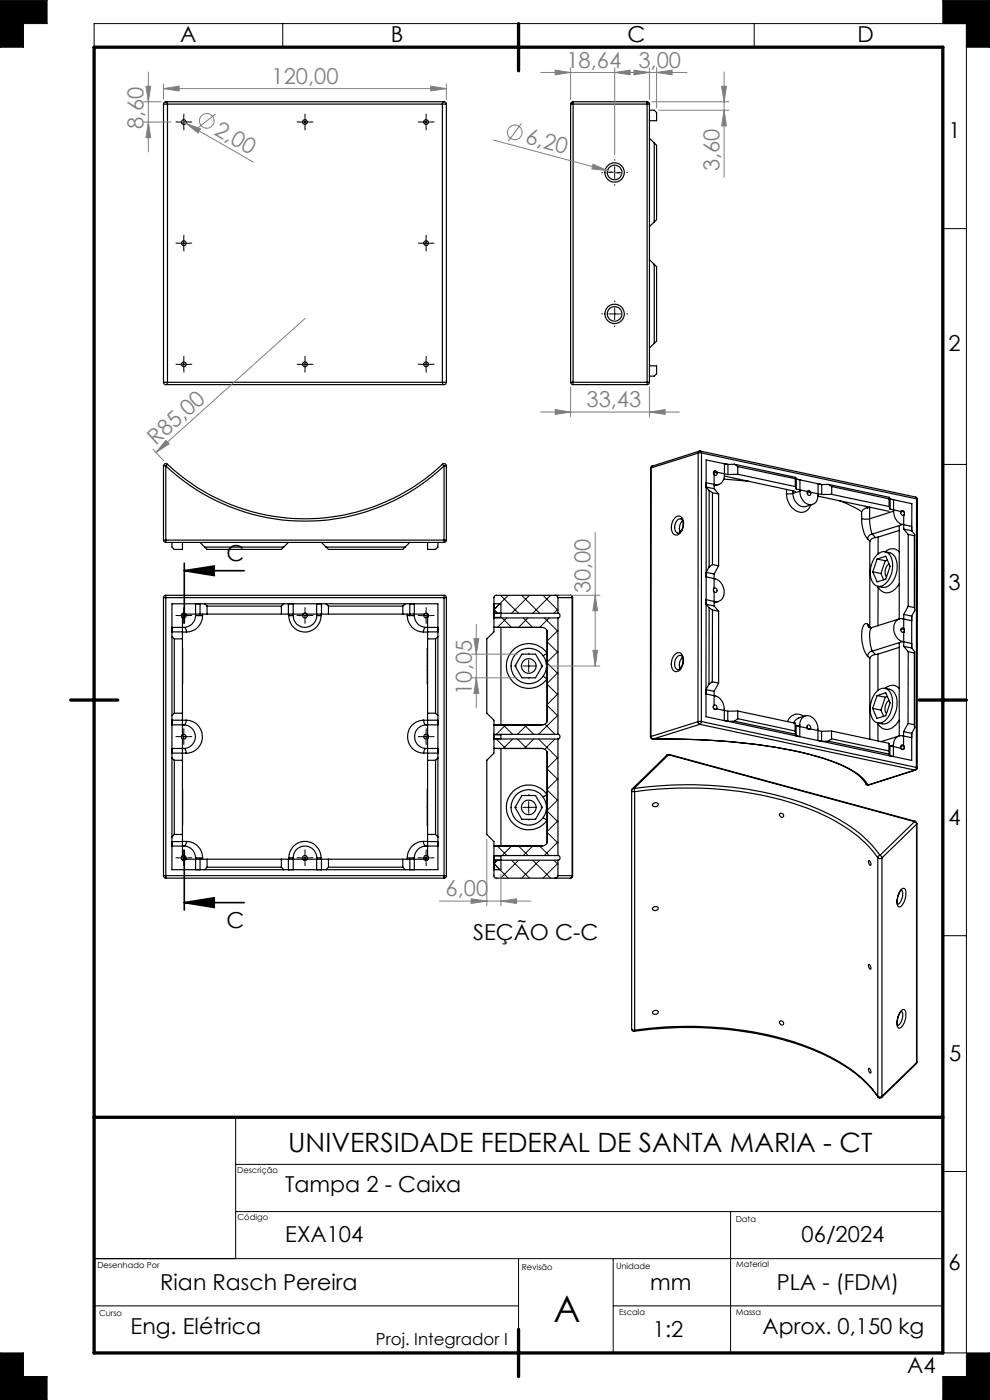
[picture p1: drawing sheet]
<svg xmlns="http://www.w3.org/2000/svg" width="210mm" height="297mm" viewBox="0 0 210 297" stroke-linecap="round" stroke-linejoin="round" font-family="sans-serif">
<g fill="none" stroke="#000" stroke-width=".21">
<path d="M0 0h10v5h-5v5h-5zM20 10v-5h185v287h-5v5h10v-10h-10M60 5v5M160 5v5M200 5v-5h10v10h-5M37.7 25.9h2.6M39 24.7v2.4M63.4 25.9h2.5M64.7 24.7v2.4M89.1 25.9h2.6M90.4 24.7v2.4M129.1 36.6h2.5"/>
<path d="M130.4 35.3v2.5M37.7 51.6h2.6M39 50.3v2.5M89.1 51.6h2.6M90.4 50.3v2.5M200 48.5h5M37.7 77.3h2.6M39 76.1v2.4M63.4 77.3h2.5M64.7 76.1v2.4M89.1 77.3h2.6M90.4 76.1v2.4"/>
<path d="M129.1 66.6h2.5M130.4 65.3v2.5M200 98.5h5M37.7 130.6h2.6M39 129.3v2.5M63.4 130.6h2.5M64.7 129.3v2.5M89.1 130.6h2.6M90.4 129.3v2.5M104.8 129.4l.7 .7M106 128.1l-1.2 1.3M106.2 126.3l3.8 3.8"/>
<path d="M106.5 131.1l2 2M107.5 131.1l-2 2M107.8 126.3l-3 3.1M110.7 126.3l3.8 3.8M111 131.1l2 2M112 131.1l-2 2M112.3 126.3l-3.8 3.8M115.2 126.3l3.2 3.2M115.5 131.1l2.9 2.8M116.1 136.2l2.3 2.2M116.5 131.1l-2 2M116.8 126.3l-3.8 3.8"/>
<path d="M118.4 129.2l-.9 .9M118.4 133.7l-2.3 2.3M118.4 138.2l-2.3 2.2M37.7 156.3h2.6M39 155v2.5M89.1 156.3h2.6M90.4 155v2.5M105.3 156.8l1.9 2M106.8 153.8l2 2M107.2 153.8l-1.9 2M108.8 156.8l-2 2M109.7 156.8l2.1 2"/>
<path d="M110.9 141.3h2.5M111.2 153.8l2 2M111.8 153.8l-2.1 2M112.1 140v2.6M113.2 156.8l-2 2M114.2 156.8l4.2 4.1M115.6 153.6l2.1 2.2M116.1 149.7l2.3 2.2M116.1 145.2l2.3 2.2M116.1 140.7l2.3 2.2M117.7 156.8l-2.1 2.2M118.4 142.7l-2.3 2.2"/>
<path d="M118.4 147.2l-2.3 2.2M118.4 151.7l-4.2 4.1M105.5 179.5l2 2M108.5 179.5l-2 2M110 179.5l2 2M110.9 171.3h2.5M112.1 170v2.5M113 179.5l-2 2M114.5 179.5l2 2M116.1 176.6l2.3 2.3M116.1 172.1l2.3 2.3M116.1 167.6l2.3 2.3"/>
<path d="M116.1 163.2l2.3 2.2M118.4 178.6l-2.9 2.9M118.4 160.7l-2.3 2.2M118.4 165.2l-2.3 2.2M118.4 169.6l-2.3 2.3M118.4 174.1l-2.3 2.3M37.7 182h2.6M39 180.7v2.5M63.4 182h2.5M64.7 180.7v2.5M89.1 182h2.6M90.4 180.7v2.5"/>
<path d="M104.8 183.2l1.2 1.3M104.8 183.2l3 3.1M105.5 182.5l-.7 .7M108.5 182.5l3.8 3.8M110 182.5l-3.8 3.8M113 182.5l3.8 3.8M114.5 182.5l-3.8 3.8M117.5 182.5l.9 .8M118.4 183.1l-3.2 3.2M200 198.5h5M50 237v30M50 257h150"/>
<path d="M50 247h150M155 257v30M200 248.5h5M20 277h90M20 267h180M110 267v20M130.1 277h69.9M130.1 267v20M0 287h5v5h5v5h-10z"/>
</g>
<path d="M20 10h180v277h-180zM110 5v10M15 148.5h10M195 148.5h10M20 237h180M110 282v10" fill="none" stroke="#000" stroke-width=".7"/>
<path d="M200 0v5h5v5h5v-10zM0 0v10h5v-5h5v-5zM0 287v10h10v-5h-5v-5zM205 287v5h-5v5h10v-10z" fill-rule="evenodd" fill="#000"/>
<g fill="none" stroke="#000" stroke-width=".25">
<path d="M34.7 22.1h.8M34.7 22.1v59M35.2 21.6l-.4 .1-.1 .4M35.2 21.6l.2 .1 .1 .4M35.2 21.6h59M35.5 22.1h58.3M35.5 22.1v59M93.8 22.1h.9M93.8 22.1v59M94.2 21.6l.3 .1 .2 .4M94.2 21.6l-.3 .1-.1 .4M94.7 22.1v59"/>
<path d="M121 22.1h.6M121 22.1v59M121.6 21.6l-.4 .1-.2 .4M121.6 21.6v.5M121.6 21.6h15.7M121.6 22.1h15.7M121.6 22.1v59M137.3 22.1h.5M137.3 21.6l.4 .2 .1 .3M137.3 21.6v.5M137.3 22.1v59M137.8 22.1v59"/>
<path d="M137.8 23.4h1l.5 .5v1.7h-1.5M137.8 29.3l1 1M138.8 30.3v16.8M138.8 30.3l.5 .5v15.8l-.5 .5M137.8 55.1l1 1M138.8 56.1l.5 .5v15.8l-.5 .4M138.8 56.1v16.7M138.8 47.1l-1 1M137.8 77.6h1.5v1.7l-.5 .5h-1M138.8 72.8l-1 1M34.7 98.8h.5M34.7 98.8v15.8"/>
<path d="M34.7 81.1h.8M34.7 81.1l.2 .4 .3 .1M35.2 98.8a43 43 0 0 0 59 0M35.2 98.8v15.8M35.2 81.6h59M35.5 98.5l-.3 .3M35.5 98.5a42.5 42.5 0 0 0 58.3 0M35.5 98.5a.5 .5 0 0 0-.5-.1 .5 .5 0 0 0-.3 .4M35.5 81.1l-.1 .4-.2 .1M35.5 81.1h58.3M93.8 81.1l.2 .4 .2 .1M93.8 81.1h.9"/>
<path d="M93.8 98.5l.4 .3M93.8 98.5a.5 .5 0 0 1 .6-.1 .5 .5 0 0 1 .3 .4M94.2 98.8h.5M94.2 98.8v15.8M94.7 98.8v15.8M94.7 81.1l-.2 .4-.3 .1M121 81.1l.3 .4 .3 .1M121 81.1h.6M121.6 81.1v.5M121.6 81.1h15.7M121.6 81.6h15.7M137.3 81.1h.5"/>
<path d="M137.3 81.1v.5M137.8 81.1l-.1 .3-.4 .2M138 99.3v57M138.1 99.3h-.1M138.1 99.3v56.9M138.4 98.9l-.4 .4M138.4 98.9l-.3 .4M148.1 96.1v57M148.1 96.1l-10 3.2M148.3 95.7h.3M148.3 95.7l-.2 .4M148.3 95.7l-9.9 3.2"/>
<path d="M148.6 95.7l.2 .4M148.6 95.7l45.6 9.7M148.8 96.1h-.7M148.8 96.1v57M148.8 96.1l45.6 9.7M154.4 98.5l-.7-.1v2.4a1.74 1.74 0 0 1-2 2M154.4 98.5l-4.6-.9v30.6M154.4 98.5v2.2M155.8 98.5l.7 .5M155.8 98.5h-1.4M155.8 98.5l13 2.8M156.5 99v1.6"/>
<path d="M156.5 99l12.2 2.6M34.7 114.6l.2 .4 .3 .1M34.7 114.6h.5M35.2 114.6v.5M35.2 115.1h59M35.2 114.6h59M36.5 115.1v1l.5 .5h1.7v-1.5M42.4 115.1l1.5 1.5h15.8l1.5-1.5M43.4 116.1h16.8M68.2 115.1l1.5 1.5h15.7l1.5-1.5M69.2 116.1h16.7M90.7 115.1v1.5h1.7l.5-.5v-1"/>
<path d="M94.2 114.6v.5M94.2 114.6h.5M94.7 114.6l-.2 .4-.3 .1M143.3 109.8a1.04 1.04 0 0 1 1.2-.2 1.04 1.04 0 0 1 .5 1.1 2.46 2.46 0 0 1-1.5 2.8 1.67 1.67 0 0 1-1-2.3l.2-.7zM143.7 110.3a.66 .66 0 0 1 .8-.2 .66 .66 0 0 1 .4 .8 1.85 1.85 0 0 1-1.1 2.2 1.76 1.76 0 0 1-.1-2.8zM144.2 112.6h.3M144.8 110.5a2.11 2.11 0 0 0-.5 2.4M149.8 102.4l1.9 .4M150.4 104.1v16.2M150.4 104.1l.7 .4M151.1 104.5v15.3M151.1 119.8l-.7 .5"/>
<path d="M151.1 119.8l1.3 .2M151.1 104.5l1.3 .3M151.4 100a.45 .45 0 0 1 .7 .3 .45 .45 0 0 1-.4 .6l-.3-.4zM151.5 103.7l-1.7-.4 .6 .8M151.5 103.7l.9 1.1M151.7 102.8l-.2 .1M152 100.2a.42 .42 0 0 0-.6-.2 .42 .42 0 0 0 .1 .7v3M152 100.2l2.4 .5M152 100.2l-.7 .2M152.4 104.8v15.2M152.5 102.8l-1 .3M153.5 101.6l5.4 .5"/>
<path d="M153.7 101l15 3.2M156.5 100.6l-2.1 .1M156.5 100.6l12.2 2.6M166.8 104.7a3.8 3.8 0 0 0 3.3 4 1.93 1.93 0 0 0 1.8-1.6M166.8 103.8v.9M168.2 104.7h-1.4M168.2 104.7a2.6 2.6 0 0 0 2.8 2.8l1.4-.5M168.2 104.1v.6M168.7 101.6v1.6M168.7 103.2l.2 .5M168.8 101.3l-.1 .3M168.8 101.3l.1 .3"/>
<path d="M168.9 103.7l2.4 .6a.33 .33 0 0 1 .4-.2 .33 .33 0 0 1 .2 .3M168.9 101.6l.8 .2v2.4M168.9 101.6v2.1M168.9 101.6l5.4 1.2M169.7 104.2l-1.5 .5M171.3 104.2a.45 .45 0 0 1 .7 .3 .45 .45 0 0 1-.5 .6l-.3-.5zM171.9 104.4l2.4 .5M171.9 104.4l-.7 .2M173.5 105.3l15.1 3.2M174.3 102.8l-.8-.2v2.5a1.72 1.72 0 0 1-1.2 1.9 1.72 1.72 0 0 1-2-1l-.4-.6-.2-1.2M174.3 102.8v2.1M175.7 102.8l.7 .4"/>
<path d="M175.7 102.8h-1.4M175.7 102.8l13 2.7M176.4 103.2l12.2 2.6M176.4 104.9h-2.1M176.4 104.9l12.2 2.6M176.4 103.2v1.7M178 106.2l1.7 .7 3.1 1.6M182.8 110a7.5 7.5 0 0 0 1.2 4.4M182.8 110l.5 .1h1.2M182.8 108.5v1.5M183.6 107.4l.4 .3M184 114.4l.5 .4"/>
<path d="M184 107.7l-.8 .3-.4 .5M184.5 107.6l-.5 .1M184.5 110.1l.1 1.9 .4 1.3M184.5 107.6v2.5M184.5 114.8v18.1M184.6 107.6h-.1M185 113.3l.7 .7M185 113.3a1.1 1.1 0 0 0-1 1.1M185.7 114l-.8 .3-.4 .5M185.9 117.9a1.81 1.81 0 0 1 1.9-.8 1.81 1.81 0 0 1 1.4 1.6 5.1 5.1 0 0 1-2.2 5.6 1.85 1.85 0 0 1-2.3-1.7 5.6 5.6 0 0 1 1.2-4.7zM186.1 118.6l1.8-.6 .9 2.2-.9 2.7-1.8 .5-1-2.1M186.1 118.6l-1 2.7"/>
<path d="M186.1 118.6l1.7 .4M186.3 113.9l-.6 .1M186.3 113.9v3.6M187.8 119l-.9 2.7M188.2 118.8l-.4 .2M188.6 119.7a2.13 2.13 0 0 0-.6 2.7M188.6 105.8v1.7M188.6 107.5l.2 .5M188.7 105.5l-.1 .3M188.7 105.5l.1 .4M188.8 108l2.4 .5a.47 .47 0 0 1 .6 .1 .47 .47 0 0 1-.1 .7M188.8 105.9l.7 .1v2.4"/>
<path d="M188.8 105.9v2.1M188.8 105.9l4.6 1v5.7M189.5 108.4a2.83 2.83 0 0 0 2 2.9M189.5 108.4l-5 1.7M190.7 117.1a2 2 0 0 0-3-.1l1 .3a3.2 3.2 0 0 1 1.6 3.8 3.8 3.8 0 0 1-2.8 3.5l-1.3-.2M190.7 111.6v19.7l-5.9 1.9M190.7 112.5l-4.4 1.4M191.2 108.5a.45 .45 0 0 1 .6 .2 .45 .45 0 0 1-.4 .6l-.3-.3zM191.5 111.3l1.9 .4v.9M191.5 111.3l-6.5 2M191.7 109.3v3M191.7 109.3l-.2 .1"/>
<path d="M191.7 112.3l1 1.1M191.7 112.3l1.7 .3M192.7 113.4v15.2M192.7 113.4l1.3 .3M193.4 112.6l.6 .8M194 113.7v15.2M194 113.4v16.1M194 113.4v.3M194.2 105.4l.3 .2 .1 .3M194.2 105.4l.2 .4M194.4 105.8l.2 .1M194.4 105.8v57"/>
<path d="M194.6 105.9v57M34.7 126.8h.5M34.7 126.8v59M35.2 126.3v.5M35.2 126.3l-.3 .1-.2 .4M35.2 126.8v59M35.2 126.8h59M35.2 126.3h59M36.5 128.1h56.4v56.4h-56.4zM36.5 133.1h2.5M36.5 135l.5 .5M36.5 134.1h2.2"/>
<path d="M37 135.5v15.8M37 135.5h1.7M38.6 130.3l.3-.2 .5 .2h24.9a.55 .55 0 0 1 .8 0h24.9a.5 .5 0 0 1 .7-.1 .5 .5 0 0 1 0 .8v24.9a.55 .55 0 0 1 0 .8v24.9a.5 .5 0 0 1 .1 .7 .5 .5 0 0 1-.8 0h-24.9a.49 .49 0 0 1-.8 0h-24.9a.5 .5 0 0 1-.8 0 .5 .5 0 0 1 .1-.7v-24.9a.49 .49 0 0 1 0-.8v-24.9l-.2-.3zM38.7 134.1h.8M38.7 137.5h.1M38.7 137.5v7.5M39 133.1a.89 .89 0 0 1 .5 1M41.5 130.6a2.53 2.53 0 0 1-2.5 2.5M41.5 130.6h1.5M41.5 128.1v2.5M42.4 128.1v2.2M43 130.6a3.5 3.5 0 0 1-3.5 3.5"/>
<path d="M43 130.3v.3M43.4 128.1l.5 .5M43.9 128.6v1.7M43.9 128.6h15.8M59.7 128.6v1.7M60.2 128.1l-.5 .5M61.2 128.1v2.2M61.3 130.6a3.4 3.4 0 0 0 3.4 3.5 3.4 3.4 0 0 0 3.4-3.5M61.3 130.6h.9M61.3 130.3v.3M62.2 130.6a2.49 2.49 0 0 0 2.5 2.5 2.49 2.49 0 0 0 2.5-2.5M62.2 128.1v2.5"/>
<path d="M67.2 130.6h.9M67.2 128.1v2.5M68.1 130.3v.3M68.2 128.1v2.2M69.2 128.1l.5 .5M69.7 128.6h15.7M69.7 128.6v1.7M85.4 128.6v1.7M85.9 128.1l-.5 .5M86.4 130.6a3.5 3.5 0 0 0 3.4 3.5M86.4 130.6h1.5M86.4 130.3v.3"/>
<path d="M86.9 128.1v2.2M87.9 130.6a2.53 2.53 0 0 0 2.5 2.5M87.9 128.1v2.5M89.8 134.1h.9M90.4 133.1a.89 .89 0 0 0-.6 1M90.4 133.1h2.5M90.7 137.5v7.5M90.7 135.5h1.7M90.7 134.1h2.2M92.4 135.5v15.8M92.9 135l-.5 .5M94.2 126.3v.5"/>
<path d="M94.2 126.8h.5M94.2 126.3l.3 .1 .2 .4M94.2 126.8v59M94.7 126.8v59M104.8 130.1v1M104.8 133.1l10.7 .1a.95 .95 0 0 1 .6 .9v18.7a1.16 1.16 0 0 1-1.2 1M104.8 133.1h.1M104.8 128.1h1.5v2.9h-1.5v-.9M104.8 131.1h13.6M104.8 130.1h13.6M104.8 131.1v3l-1.5 1.4v15.8l1.5 1.5v3M106.3 133.1v20.7"/>
<path d="M110.7 138.8h2.9l1.4 2.5-1.4 2.5h-2.9l-1.4-2.5zM115.2 139.1l.8-.6a4.7 4.7 0 0 0-7-.8 4.7 4.7 0 0 0 0 7.1 4.7 4.7 0 0 0 7-.8l-.8-.6M116 133.7v19.4M117.7 126.3h-12.5l-.4 .4v3.4M117.7 126.3l.4 .1 .3 .4M117.7 126.3h3.3M118.4 130.1a.5 .5 0 0 1 .4 .5 .5 .5 0 0 1-.4 .5M118.4 126.8h3M118.4 126.8v3.3M118.4 131.1v24.7M121 126.3l.2 .1 .3 .4M121 126.3l.2 .1 .2 .4"/>
<path d="M121.4 126.8h.1M121.4 126.8v59M121.5 126.8v59M143.3 138.7a.96 .96 0 0 1 1-.2 .96 .96 0 0 1 .6 .9 2.56 2.56 0 0 1-1.4 3.1 1.6 1.6 0 0 1-1-2.3l.2-.7zM143.7 139.3a.66 .66 0 0 1 .8-.2 .66 .66 0 0 1 .4 .8 1.7 1.7 0 0 1-1.2 2.2 1.9 1.9 0 0 1 0-2.8zM144.8 139.4a2.24 2.24 0 0 0-.5 2.4M149.8 122.4l1.9 .4a2.8 2.8 0 0 1 1.1 4.6l-.5 .2h-.6M149.8 128.2l.6 .7M149.8 128.2l1.7 .3M150.4 128.9v16.2M150.4 120.3l-.6 1.1 1.7 .4M150.4 128.9l.7 .5"/>
<path d="M151.1 129.4v15.2M151.1 129.4l1.3 .3M151.4 124.8a.42 .42 0 0 1 .7 .3 .42 .42 0 0 1-.6 .5l-.2-.3zM151.5 121.8v3l-.2 .2 .2 .6v2.9M151.5 128.5l.9 1.2M151.7 127.6l-1.9-.4v24.8l4.6 1M151.7 127.6l-.2 .1M152.4 127.6l-.9 .3M152.4 129.7v15.2M152.4 120l-.9 1.8M184 132.4a.65 .65 0 0 0 .8 .8M184 132.4l.5 .5"/>
<path d="M184 132.4l-.1-.1a.88 .88 0 0 0-.9 1 7.6 7.6 0 0 0 1 5.9M184 139.2l.5 .4M184.5 139.6v17.2M184.5 132.9l.1 .3M184.8 133.2a7.2 7.2 0 0 0 .2 4.9M185 138.1l.7 .7M185 138.1a1.1 1.1 0 0 0-1 1.1M185.1 121.3l1.8 .4M185.7 138.8l-.8 .3-.4 .5M186.2 138.8h-.5M186.2 138.8v7.7M186.3 124.4v.1"/>
<path d="M186.3 124.5l-.1 8.2M186.9 121.7l.5 1.3M190.7 123.8a2.81 2.81 0 0 1-3.4 1.8l-.6-.5-.4-.6M190.7 137.3l-4.5 1.5M190.7 136.5v19.6M191.2 133.3a.45 .45 0 0 1 .6 .3 .45 .45 0 0 1-.4 .6l-.3-.4zM191.5 136.1l1.9 .4M191.5 136.1l-6.5 2M191.7 133.3l.1 .4-.1 .4M191.7 130.3v3M191.7 134.1v3M191.7 137.1l1 1.2"/>
<path d="M191.7 134.1l-.2 .1M191.7 137.1l1.7 .4M191.7 133.3l-.6 .3M191.7 130.3l1.7 .4M192.7 138.3l-.1 15.2M192.7 138.3l1.3 .2M192.7 128.6l-1 1.7M192.7 128.6l1.3 .3M193.4 131.7l-1.9-.4a1.84 1.84 0 0 0-1.9 2.4 2.89 2.89 0 0 0 1.9 2.4M193.4 130.7v6.8M193.4 137.5l.6 .8M194 138.5v15.2"/>
<path d="M194 128.9v.6M194 138.3v.2M194 138.3v16.1M194 129.5l-.6 1.2M36.5 159.8h3M36.5 152.8h3M36.5 153.8h2.4M36.5 158.8h2.4M37 151.3l-.5 .5M37 151.3h1.7M38.7 145h.1M38.9 153.8a2.5 2.5 0 0 1 2.6 2.5 2.5 2.5 0 0 1-2.6 2.5"/>
<path d="M38.9 158.8a.89 .89 0 0 1 .6 1M39.5 152.8a3.5 3.5 0 0 1 3.4 3.5 3.5 3.5 0 0 1-3.4 3.5M39.5 152.8a.89 .89 0 0 1-.6 1M89.9 152.8a3.5 3.5 0 0 0-3.4 3.5 3.5 3.5 0 0 0 3.4 3.5M89.9 152.8a.86 .86 0 0 0 .6 1M89.9 152.8h3M89.9 159.8h3M90.5 153.8a2.5 2.5 0 0 0-2.6 2.5 2.5 2.5 0 0 0 2.6 2.5M90.5 158.8a.86 .86 0 0 0-.6 1M90.5 153.8h2.4M90.5 158.8h2.4M90.7 151.3h1.7"/>
<path d="M92.4 151.3l.5 .5M104.8 155.8v1M104.8 158.8h.1M104.8 155.9h1.5v.8h-1.5zM104.8 158.8h10.1M104.8 156.8h13.6M104.8 155.8h13.6M104.8 156.8v3l-1.5 1.5v15.7l1.5 1.5v3M106.3 158.8v20.7M114.9 158.8a1.1 1.1 0 0 1 1.2 1v18.7a1.17 1.17 0 0 1-1 1h-10.3M114.9 153.8h-10.1M116 159.5v19.3"/>
<path d="M118.4 155.8a.5 .5 0 0 1 .4 .5 .5 .5 0 0 1-.4 .5M118.4 156.8v24.7M138 156.3a.49 .49 0 0 0 .5 .5M138.1 156.2l.4 .6M138.1 156.2l-.1 .1M138.5 156.8a129.6 129.6 0 0 1 34.9 3.7 25 25 0 0 1 9.4 4.4l1.3 1.6M138.5 156.8h.1M138.5 156.8a134.7 134.7 0 0 1 33.5 3.3 26.3 26.3 0 0 1 10.4 4.6l1.3 1.6M144.1 141.5l.3 .1M148.1 153.1l.1 .4 .2 .2M148.1 153.1l-10 3.1M148.4 153.7l45.7 9.7"/>
<path d="M148.4 153.7l-9.9 3.1M148.8 153.1l-.4 .6M148.8 153.1h-.7M148.8 153.1l45.6 9.7M149.8 147.2l1.9 .4a2.83 2.83 0 0 1 1.9 2.9v2.4l20.7 4.4M150.4 145.1l-.6 1.2 1.7 .3M151.1 144.6l-.7 .5M151.1 144.6l1.3 .3M151.4 149.6a.45 .45 0 0 1 .6 .3 .45 .45 0 0 1-.4 .6l-.3-.5zM151.5 146.6v3a.47 .47 0 0 0-.1 .6 .47 .47 0 0 0 .6 .2M152 150.4l2.4 .5M152 150.4l-.3 .1"/>
<path d="M152.4 144.9l-.9 1.7M154.4 150.9v2.1M155.8 153l12.9 2.7M155.8 153h-1.4M156.5 150.8v1.7M156.5 152.5l-.7 .5M156.5 150.8l-2.1 .1M156.5 152.5l12.2 2.6M156.5 150.8l12.2 2.6M168.7 155.1v.6M168.7 153.4v1.7M168.7 153.4l.2 .6"/>
<path d="M168.9 154l2.4 .5a.33 .33 0 0 0 .2 .3 .33 .33 0 0 0 .4-.2M168.9 154v2.1l-.2-.4M169.7 153.8a1.72 1.72 0 0 1 1.2-1.9 1.72 1.72 0 0 1 2 1l.6 1.4v2.8l19.9 4.2v-5.7M169.7 153.8v2.5M169.7 153.8l-.6 .2M170.5 152a2.17 2.17 0 0 0-3.5 1.1M170.8 151.9a3.4 3.4 0 0 0-2.2 1l-.3 .5M171.3 153.9a.45 .45 0 0 1 .6 .2 .45 .45 0 0 1-.4 .6l-.3-.3zM171.9 154.6l2.4 .5M171.9 154.6l-.4 .1M174.3 155.1v2.2M175.7 157.2l-1.4 .1"/>
<path d="M175.7 157.2l12.9 2.8M176.4 155.1v1.6M176.4 156.7l-.7 .5M176.4 155.1h-2.1M176.4 156.7l12.2 2.6M176.4 155.1l12.2 2.6M185.1 150.3l1.8 .3M185.8 146.8a1.8 1.8 0 0 1 2-.8 1.8 1.8 0 0 1 1.4 1.6 5.3 5.3 0 0 1-1.9 5.5 1.76 1.76 0 0 1-2.6-1.6 5.8 5.8 0 0 1 1.1-4.7zM186.1 147.6l1.8-.6 .9 2.1-.9 2.7-1.9 .6-.9-2.1M186.1 147.6l-1 2.7M186.1 147.6l1.7 .3M186.2 153.4v3.8"/>
<path d="M186.9 150.6l.5 1.4M187.8 147.9l-.9 2.7M188.2 147.8l-.4 .1M188.6 159.3v.7M188.6 157.7v1.6M188.6 157.7l.2 .5M188.6 148.6a2.03 2.03 0 0 0-.6 2.8M188.8 158.2v2.1l-.2-.3M189.5 158.1v2.4M189.5 158.1l-.5 .2M190.7 156.1l-3.8 1.2M190.7 146a2 2 0 0 0-3 0 2.61 2.61 0 0 1 2.6 3.2 4.5 4.5 0 0 1-2.6 4.4l-1.5-.3"/>
<path d="M190.7 152.8a2.85 2.85 0 0 1-3.5 1.7l-.8-.7-.1-.4M191.1 158.1a.42 .42 0 0 1 .7 .3 .42 .42 0 0 1-.6 .5l-.1-.5zM191.7 158.2a.41 .41 0 0 1 .1 .6 .41 .41 0 0 1-.7-.1l-2.3-.5M191.7 155.2v3M191.7 155.2l1.7 .4M191.7 158.2l-.6 .2M192.6 153.5l-.9 1.7M192.6 153.5l1.4 .2M193.4 156.5l-1.9-.4a1.74 1.74 0 0 0-2 2M194 153.7v.7M194 154.4l-.6 1.2M36.5 179.5h2.5"/>
<path d="M36.5 160.8l.5 .5M36.5 178.5h2.2M37 161.3v15.7M37 177l-.5 .5M37 161.3h1.7M37 177h1.7M38.7 178.5h.8M38.7 175h.1M38.7 167.5h.1M38.7 167.5v7.5M39 179.5a2.53 2.53 0 0 1 2.5 2.5M39.5 178.5a3.4 3.4 0 0 1 3.5 3.5"/>
<path d="M39.5 178.5a.89 .89 0 0 1-.5 1M89.8 178.5a3.4 3.4 0 0 0-3.4 3.5M89.8 178.5a.89 .89 0 0 0 .6 1M89.8 178.5h.9M90.4 179.5a2.53 2.53 0 0 0-2.5 2.5M90.4 179.5h2.5M90.7 167.5v7.5M90.7 161.3h1.7M90.7 177h1.7M90.7 178.5h2.2M92.4 177l.5 .5M92.4 161.3v15.7"/>
<path d="M92.9 160.8l-.5 .5M104.8 179.5h.1M110.7 168.8h2.9l1.4 2.5-1.4 2.5h-2.9l-1.4-2.5zM115.2 169.1l.8-.5a4.7 4.7 0 0 0-7-.8 4.7 4.7 0 0 0 0 7 4.7 4.7 0 0 0 7-.8l-.8-.5M134 167.7l.1 .2 .5 .1M134 167.7v50.6M134.1 167.4l-.1 .3M134.5 167.3l.1 .7M134.5 167.3a77.9 77.9 0 0 1 37 3.5 32.5 32.5 0 0 1 14.6 9.9l.6 .8M134.5 167.3l-.4 .1M134.6 168a76.2 76.2 0 0 1 37.9 3.9 30.6 30.6 0 0 1 13.7 10.1M134.6 168v50.5"/>
<path d="M138.5 170.5a.59 .59 0 0 1 .7-.2 .59 .59 0 0 1 .4 .5 .64 .64 0 0 1-.7 .3 .64 .64 0 0 1-.5-.5zM141.5 160.2l-7.4 7.2M141.8 160.1l-.3 .1M141.8 160.1l-7.3 7.2M141.8 160.1l52.2 14.2M141.9 160.1l-.4 .1M141.9 160.1h-.1M141.9 160.1l52.2 14.1M165.5 172.6a.46 .46 0 0 1 .7 .1 .46 .46 0 0 1-.4 .7l-.5-.5zM183.7 166.3l.3 .2h.3M183.7 166.3l.4 .2M184.1 166.5h.2"/>
<path d="M194 174.3l.3 .2 .1 .4M194 174.3l-7.3 7.2M194.1 163.4h.1M194.1 163.4l-10 3.1M194.1 174.2l.4 .5M194.1 174.2l-.1 .1M194.2 163.4l-9.9 3.1M194.4 162.8l-.1 .3-.2 .3M194.4 162.8l.2 .1M194.4 174.9v50.5M194.4 174.9l-7.3 7.1M194.5 174.7l-.1 .2"/>
<path d="M194.5 174.7v50.6M194.6 162.9l-.1 .3-.3 .2M34.7 185.8a.49 .49 0 0 0 .5 .5M34.7 185.8h.5M35.2 185.8v.5M35.2 185.8h59M35.2 186.3h59M41.5 182h1.5M41.5 182v2.5M42.4 182.3v2.2M43 182v.3M43.9 182.3v1.7"/>
<path d="M43.9 184l-.5 .5M43.9 184h15.8M59.7 184l.5 .5M59.7 182.3v1.7M61.2 182.3v2.2M61.3 182h.9M61.3 182a3.4 3.4 0 0 1 3.4-3.5 3.4 3.4 0 0 1 3.4 3.5M61.3 182v.3M62.2 182a2.49 2.49 0 0 1 2.5-2.5 2.49 2.49 0 0 1 2.5 2.5M62.2 182v2.5M67.2 182h.9M67.2 182v2.5"/>
<path d="M68.1 182v.3M68.2 182.3v2.2M69.7 184h15.7M69.7 182.3v1.7M69.7 184l-.5 .5M85.4 184l.5 .5M85.4 182.3v1.7M86.4 182h1.5M86.4 182v.3M86.9 182.3v2.2M87.9 182v2.5M94.2 185.8v.5"/>
<path d="M94.2 185.8h.5M94.7 185.8a.49 .49 0 0 1-.5 .5M104.8 181.5v1M104.8 182.5v3.3a.49 .49 0 0 0 .5 .5h12.4M104.8 182.5v-.9h1.5v2.9h-1.5M104.8 182.5h13.6M104.8 181.5h13.6M117.7 186.3h3.3M118.4 181.5a.5 .5 0 0 1 .4 .5 .5 .5 0 0 1-.4 .5M118.4 185.8h3M118.4 185.8l-.3 .4-.4 .1M118.4 182.5v3.3"/>
<path d="M121.4 185.8l-.2 .4-.2 .1M121.4 185.8h.1M121.5 185.8a.49 .49 0 0 1-.5 .5M138.5 192.6a.59 .59 0 0 1 .7-.3 .59 .59 0 0 1 .4 .6 .61 .61 0 0 1-.7 .3 .61 .61 0 0 1-.5-.5zM184.3 182.6a.61 .61 0 0 1 .3 1l-.3-.4zM186.2 182a.69 .69 0 0 0 .9 0M186.2 182v50.5M186.7 181.5l.3 .2 .1 .3M186.7 181.5l-.4 .1-.1 .4M187.1 182v50.6M191 188.8a.59 .59 0 0 1 .8-.3 .59 .59 0 0 1 .4 .7 3.6 3.6 0 0 1-1.3 3.2 .95 .95 0 0 1-.6-1.4l.2-1zM191.2 188.8a2.04 2.04 0 0 1-.2 2.5l-.2 .3-.4 .2"/>
<path d="M191.2 188.8a3.3 3.3 0 0 0-.8 3M134 218.3l.1 .3 .4 .2M134 218.3l.2 .2h.4M134.5 218.8a75 75 0 0 1 39 4.4 29.7 29.7 0 0 1 12.6 9.3l.1 .2M134.6 218.5a75.2 75.2 0 0 1 37.9 4 30 30 0 0 1 13.7 10M134.6 218.5l-.1 .3M138.5 214.6a.59 .59 0 0 1 .7-.3 .59 .59 0 0 1 .4 .6 .64 .64 0 0 1-.7 .3 .64 .64 0 0 1-.5-.5zM165.5 216.6a.46 .46 0 0 1 .7 .2 .46 .46 0 0 1-.4 .6l-.5-.4zM184.3 204.6a.71 .71 0 0 1 .3 1l-.3-.4zM191 214.6a.59 .59 0 0 1 .8-.4 .59 .59 0 0 1 .4 .7 3.6 3.6 0 0 1-1.3 3.2 .95 .95 0 0 1-.6-1.4l.2-1zM191.2 214.5a2.04 2.04 0 0 1-.2 2.5l-.2 .3-.4 .2M191.2 214.5a3.3 3.3 0 0 0-.8 3.1"/>
<path d="M184.3 226.7a.61 .61 0 0 1 .3 .9l-.3-.4zM186.2 232.5a.69 .69 0 0 0 .9 .1M186.2 232.5v.2M186.2 232.7a.52 .52 0 0 0 .8 .1M187.1 232.6l-.1 .2M194.3 225.7l-7.3 7.1M194.4 225.4l-.1 .3M194.4 225.4l-7.3 7.2M194.5 225.3l-.2 .4M194.5 225.3l-.1 .1"/>
<circle cx="39" cy="25.9" r=".5"/>
<circle cx="64.7" cy="25.9" r=".5"/>
<circle cx="90.4" cy="25.9" r=".5"/>
<circle cx="130.4" cy="36.6" r="2.06"/>
<circle cx="130.4" cy="36.6" r="1.54"/>
<circle cx="39" cy="51.6" r=".5"/>
<circle cx="90.4" cy="51.6" r=".51"/>
<circle cx="39" cy="77.3" r=".5"/>
<circle cx="64.7" cy="77.3" r=".5"/>
<circle cx="90.4" cy="77.3" r=".5"/>
<circle cx="130.4" cy="66.6" r="2.06"/>
<circle cx="130.4" cy="66.6" r="1.54"/>
<circle cx="39" cy="130.6" r=".5"/>
<circle cx="64.7" cy="130.6" r=".51"/>
<circle cx="90.4" cy="130.6" r=".5"/>
<circle cx="39" cy="156.3" r=".5"/>
<circle cx="90.4" cy="156.3" r=".5"/>
<circle cx="112.2" cy="141.3" r="1.55"/>
<circle cx="112.2" cy="141.3" r="3.8"/>
<circle cx="112.1" cy="171.3" r="1.56"/>
<circle cx="112.2" cy="171.3" r="3.8"/>
<circle cx="39" cy="182" r=".5"/>
<circle cx="64.7" cy="182" r=".51"/>
<circle cx="90.4" cy="182" r=".5"/>
</g>
<g fill="none" stroke="#808080" stroke-width=".21">
<path d="M31 18.3h1l-.5 3.3zM31.5 15.2v17M34.7 18.8l3.3-.5v1zM34.7 17.8v3.3M34.7 18.8h60M91.4 18.3l3.3 .5-3.3 .5zM94.7 17.8v3.3M114.7 15.4h31M117.8 14.9l3.2 .5-3.2 .5zM121 14.4v6.7M130.4 15.4l3.3-.5v1zM130.4 14.4v18.4"/>
<path d="M134.5 14.9l3.3 .5-3.3 .5zM137.8 14.4v6.7M139.3 15.4l3.3-.5v1zM139.3 14.4v8.5M153.1 18.3h1l-.5 3.3zM153.6 15.2v22.4M30.5 25.9h5.7M30.5 21.6h3.7M31.5 25.9l.5 3.3h-1zM38.6 25.6l.8 .5M39.4 26.1l3.1 1.2-.5 .9zM39.4 26.1l14.3 8.3"/>
<path d="M45.8 24.2l-3.8 2.9M104.6 29.7l24.3 6.5M110.6 26.2l-2.8 3.8M125.8 34.9l3.1 1.3-3.3-.4zM128.9 36.2l3 .8M138.3 21.6h16.3M139.8 23.4h14.8M153.6 23.4l.5 3.3h-1zM64.7 67.6l-31.6 28.4M32.4 95.2l2.4 2.6M35.2 93.4l.7 .8-2.8 1.8zM114.7 87.4h29.4"/>
<path d="M117.8 86.9l3.2 .5-3.2 .5zM121 82.1v6.3M137.8 87.4l3.3-.5v1zM137.8 82.1v6.3M126.3 112.9v28.4M100 138.8h9.7M100.5 135.5h1.1l-.6 3.3zM101 132.4v17.7M118.7 126.3h8.5M125.8 138h1l-.5 3.3zM126.3 126.3l.5 3.3h-1zM100 143.8h9.7"/>
<path d="M101 143.8l.6 3.3h-1.1zM116 141.3h11.2M103.3 178v14.2M93.2 191.2h19.4M99.9 190.7l3.4 .5-3.4 .5zM106.3 191.2l3.3-.5v1zM106.3 185.5v6.7"/>
<circle cx="43.8" cy="25.6" r="1.56"/>
<circle cx="109.2" cy="28.1" r="1.56"/>
</g>
<path d="M39.1 119.5v12.7M39.1 121.1l6.3-1v2zM39.1 121.1h12.7M39.1 191.5l6.3-1v2zM39.1 180.4v12.7M39.1 191.5h12.7" fill="none" stroke="#000" stroke-width=".35"/>
<g fill="none" stroke="#000" stroke-width=".21" stroke-dasharray="15.2 1.3 1.3 1.3" stroke-linecap="butt">
<path d="M37.8 25.9h-.5M39 24.6v-.5M39 27.1v.5M40.3 25.9h.5M63.5 25.9h-.5M64.7 24.6v-.5M64.7 27.1v.5M66 25.9h.5M89.2 25.9h-.5M90.4 24.6v-.5M90.4 27.1v.5M91.7 25.9h.5"/>
<path d="M127.9 36.6h-.3M130.4 34.1v-.3M130.4 39.1v.3M132.9 36.6h.3M37.8 51.6h-.5M39 50.3v-.5M39 52.8v.5M40.3 51.6h.5M89.2 51.6h-.5M90.4 50.3v-.5M90.4 52.8v.5M91.7 51.6h.5"/>
<path d="M37.8 77.3h-.5M39 76v-.5M39 78.5v.5M40.3 77.3h.5M63.5 77.3h-.5M64.7 76v-.5M64.7 78.5v.5M66 77.3h.5M89.2 77.3h-.5M90.4 76v-.5M90.4 78.5v.5M91.7 77.3h.5"/>
<path d="M127.9 66.6h-.3M130.4 64.1v-.3M130.4 69.1v.3M132.9 66.6h.3M37.8 130.6h-.5M39 129.3v-.5M39 131.8v.5M40.3 130.6h.5M63.5 130.6h-.5M64.7 129.3v-.5M64.7 131.8v.5M66 130.6h.5"/>
<path d="M89.2 130.6h-.5M90.4 129.3v-.5M90.4 131.8v.5M91.7 130.6h.5M112.2 138.8v-.3M37.8 156.3h-.5M39 155v-.5M39 157.5v.5M40.3 156.3h.5M89.2 156.3h-.5M90.4 155v-.5M90.4 157.5v.5"/>
<path d="M91.7 156.3h.5M109.7 141.3h-.3M112.2 143.8v.3M114.7 141.3h.3M109.7 171.3h-.3M112.2 168.8v-.3M112.2 173.8v.3M114.7 171.3h.3M37.8 182h-.5M39 180.7v-.5M39 183.2v.5M40.3 182h.5"/>
<path d="M63.5 182h-.5M64.7 180.7v-.5M64.7 183.2v.5M66 182h.5M89.2 182h-.5M90.4 180.7v-.5M90.4 183.2v.5M91.7 182h.5"/>
</g>
<path d="M39.1 121.1l6.3-1v2zM39.1 191.5l6.3-1v2z" fill="#000"/>
<g fill="#808080">
<path d="M125.8 34.9l3.1 1.3-3.3-.4z"/>
<path d="M35.2 93.4l.7 .8-2.8 1.8z"/>
<path d="M39.4 26.1l3.1 1.2-.5 .9z"/>
<path d="M130.4 15.4l3.3-.5v1zM117.8 14.9l3.2 .5-3.2 .5z"/>
<path d="M34.7 18.8l3.3-.5v1zM91.4 18.3l3.3 .5-3.3 .5zM117.8 86.9l3.2 .5-3.2 .5zM137.8 87.4l3.3-.5v1zM134.5 14.9l3.3 .5-3.3 .5zM139.3 15.4l3.3-.5v1z"/>
<path d="M99.9 190.7l3.4 .5-3.4 .5zM106.3 191.2l3.3-.5v1z"/>
<path d="M31.5 25.9l.5 3.3h-1zM31 18.3h1l-.5 3.3zM153.6 23.4l.5 3.3h-1zM153.1 18.3h1l-.5 3.3z"/>
<path d="M125.8 138h1l-.5 3.3zM126.3 126.3l.5 3.3h-1z"/>
<path d="M100.5 135.5h1.1l-.6 3.3zM101 143.8l.6 3.3h-1.1z"/>
</g>
<text font-size="7.8" x="117.4" y="280.5">A</text>
<text font-size="5.6" x="61.1" y="244.5">UNIVERSIDADE FEDERAL DE SANTA MARIA - CT</text>
<g font-size="4.7">
<text x="38.2" y="9">A</text>
<text x="82.9" y="8.9">B</text>
<text x="133.1" y="9">C</text>
<text x="181.9" y="9">D</text>
<text x="201.2" y="29.4">1</text>
<text x="201.2" y="74.5">2</text>
<text x="48" y="118.9">C</text>
<text x="201.2" y="125.1">3</text>
<text x="201.2" y="175">4</text>
<text x="48" y="196.8">C</text>
<text x="100.3" y="199.4">SEÇÃO C-C</text>
<text x="201.3" y="225">5</text>
<text x="60.5" y="252.9">Tampa 2 - Caixa</text>
<text x="60.5" y="263.4">EXA104</text>
<text x="170" y="263.4">06/2024</text>
<text x="201.2" y="269.4">6</text>
<text x="34" y="273.7">Rian Rasch Pereira</text>
<text x="137.9" y="273.7">mm</text>
<text x="164.8" y="273.7">PLA - (FDM)</text>
<text x="27.7" y="283.1">Eng. Elétrica</text>
<text x="138.5" y="283.7">1:2</text>
<text x="161.7" y="283.1">Aprox. 0,150 kg</text>
<text x="192.4" y="291.4">A4</text>
</g>
<g font-size="4.7" fill="#808080">
<text x="57.6" y="17.8">120,00</text>
<text x="120.1" y="14.3">18,64</text>
<text x="135.4" y="14.3">3,00</text>
<text x="30.5" y="27.4" transform="rotate(-90 30.5 27.4)">8,60</text>
<text x="45.2" y="28.4" transform="rotate(30 45.2 28.4)">2,00</text>
<text x="111.2" y="30.4" transform="rotate(15 111.2 30.4)">6,20</text>
<text x="152.6" y="36.3" transform="rotate(-90 152.6 36.3)">3,60</text>
<text x="124.4" y="86.4">33,43</text>
<text x="33.1" y="94.7" transform="rotate(-42 33.1 94.7)">R85,00</text>
<text x="125.3" y="125.8" transform="rotate(-90 125.3 125.8)">30,00</text>
<text x="100.1" y="147.4" transform="rotate(-90 100.1 147.4)">10,05</text>
<text x="94.5" y="190.1">6,00</text>
</g>
<text font-size="3.5" x="79.7" y="285.3">Proj. Integrador I</text>
<g font-size="1.8">
<text x="50.3" y="248.8">Descrição</text>
<text x="50.4" y="258.9">Código</text>
<text x="156.1" y="259.2">Data</text>
<text x="20.7" y="269.1">Desenhado Por</text>
<text x="110.7" y="269.3">Revisão</text>
<text x="130.7" y="269.1">Unidade</text>
<text x="156.2" y="268.9">Material</text>
<text x="21" y="279.1">Curso</text>
<text x="131.3" y="278.9">Escala</text>
<text x="156.1" y="278.9">Massa</text>
</g>
</svg>
